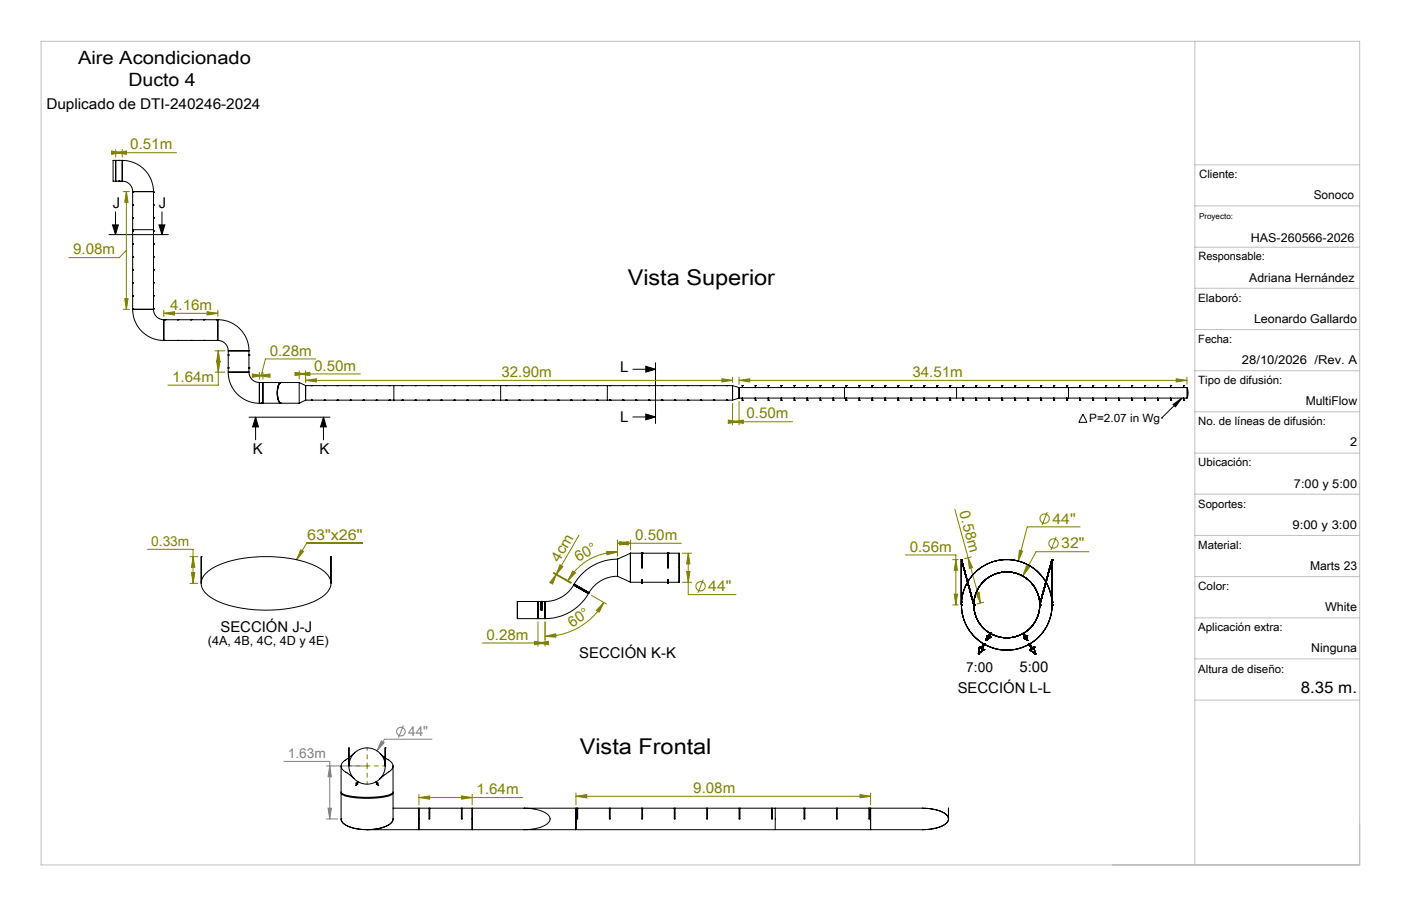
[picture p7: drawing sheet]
<svg xmlns="http://www.w3.org/2000/svg" width="432mm" height="279mm" viewBox="0 0 432 279" stroke-linecap="round" stroke-linejoin="round" font-family="sans-serif">
<g fill="none" stroke="#000" stroke-width=".31">
<path d="M33.6 72.4h18.3M34.7 69.4h1.8l-.9 3zM35.6 65.3v7.1M49 69.4h1.8l-.9 3zM49.9 65.3v7.1M195.1 113.9h6.9M199 113l3 .9-3 .9zM202 111.9v18.7M76.8 128.7h24.9M78.8 128.7l.9 3h-1.8zM78.8 128.7v6.9M99.7 128.7v6.9"/>
<path d="M99.7 128.7l.9 3h-1.8zM195.1 128.6h6.9M199 127.7l3 .9-3 .9zM333.8 127.7l1.2 2.5h-2.5zM358 128.9h.1M361.6 124.7l2.7-1.9-2 2.6zM364.3 122.8l-6.3 6.1"/>
</g>
<g fill="none" stroke="#808080" stroke-width=".31">
<path d="M87.5 234.8h14.1v17.8M100.6 236.2h11.5M101.6 236.2l.5 3.3h-1zM117.5 228.5l.9 .6-2.2 2.5zM124.3 223.7l-1.5 3.8M133.1 228h-14.6l-2.3 3.6M100.6 252.6h3.5M101.1 249.2h1l-.5 3.4z"/>
<circle cx="123.6" cy="225.6" r="1.32"/>
</g>
<g fill="none" stroke="#808000" stroke-width=".31">
<path d="M34.4 46.6l3.3 .5-3.3 .5zM35.7 47.1l3.2-.5v1zM35.7 46.1v2.4M35.7 47.1h18.7M37.7 46.1v2.4M38 59.1h1.9M38.9 59.1l.6 3.3h-1zM38.9 59.1v36.3M38.9 77.2l-2.1 2.2h-15.6M38 95.4h1.9M38.5 92.1h1l-.6 3.3zM50.5 96.6l3.3-.5v1.1z"/>
<path d="M50.5 95.6v2M50.5 96.6h16.6M63.8 96.1l3.3 .5-3.3 .6zM67.1 95.6v2M66.3 114.8h3M66.3 108.2h3M66.8 111.4h1l-.5 3.4zM67.3 108.2l.5 3.3h-1zM67.3 108.2v10.6h-15.5M77.8 115.3l3.2 .5-3.2 .5zM79.9 115.8l3.3-.5v1zM79.9 114.8v2.1"/>
<path d="M79.9 115.8h1.1M81 114.8v2.1M90.9 114.8l3.3 .5-3.3 .5zM92.2 115.3l3.3-.5v1zM92.2 114.3v2.6M92.2 115.3h18.9M94.2 117.3l3.3-.5v1zM94.2 114.3v3.6M94.2 117.3h131.6M97.3 110.7h-15.5l-1.3 5.1M222.5 116.8l3.3 .5-3.3 .5zM225.8 116.3v1.6"/>
<path d="M227.8 117.3l3.3-.5v1zM227.8 117.3h138M227.8 116.3v2.2M362.5 116.8l3.3 .5-3.3 .5zM365.8 116.3v2.2M224.5 129.5l3.3 .6-3.3 .5zM225.8 130.1l3.3-.6v1.1zM225.8 124.4v6.7M225.8 130.1h18.5M227.8 123.8v7.3M294.3 157.1l7.9 28.9M322.8 157.9l-1.7 4.1"/>
<path d="M45.4 169.4h14.1v10.5M58.5 179.9h2.5M58.5 171.7h2.5M59 176.6h1l-.5 3.3zM59.5 171.7l.5 3.2h-1zM92.7 169.5l.9 .6-2.2 2.5zM111.7 167.5h-17.1l-3.2 5.1M170.5 176.8l5.4 3.1M170.7 176.5l5.4 3.2-1.9-1.2M171.5 177l-1.2 3.1-.9-.5zM171.5 177l-.1 .3M172.6 174.2l.9 .5-2.1 2.6z"/>
<path d="M176.5 176.1l.9 .6-2.4 2.4zM178.4 165.1l-6.9 11.9M187 170l3.3 .3-3.2 .8zM190.3 167.5l3.3-.5v1.1zM190.3 170.3a17.4 17.4 0 0 0-15.3 8.8M190.3 166.5v4.9M190.3 167.5h19.7M191 167l3.3 .5-3.3 .6zM194.3 166.5v3.1M210.3 170.6h2.8M210.3 179.6h2.8M211.6 176.2h1.1l-.6 3.4z"/>
<path d="M212.1 170.6v12.8h14.7M212.1 170.6l.6 3.3h-1.1zM216.7 178.8l-1.6 4M279 171.1h15.6v15.4M293.6 172.6h1.7M294.6 172.6l.5 3.3h-1zM298.4 172l1.3 3-.9 .3zM299.3 171.7l-2 .6M314.2 169.7l1 .3-1.4 3zM316.4 174.5l.9 .5-2.1 2.7zM325.5 165.6l-1.6 4.1M332.9 162.5h-16.3l-2.8 10.5"/>
<path d="M335.6 170.1h-16.3l-4.1 7.6M148.6 198.3h19.4M164.7 197.8l3.3 .5-3.3 .5zM165.8 198.3l3.3-.5v1zM165.8 191.8v7.5M168 191.8v7.5M168 196.3l3.3-.8v1zM182.2 183.6l4.8 2.7M186.1 185.8l-1.4 3-.9-.6zM186.1 185.8a20.9 20.9 0 0 1-18.1 10.5M293.6 186.5h1.7M294.1 183.2h1l-.5 3.3z"/>
<path d="M300.8 182.9l1-.2 .4 3.3zM303.1 185.7l-2 .6M113.1 236.2h.1M129.1 245v3.2M129.1 246h32M129.1 246l3.3-.5v1zM142.2 245.5l3.3 .5-3.3 .5zM145.5 245v3.2M177.5 245.6l3.3-.6v1.1zM177.5 244.5v3.7M177.5 245.6h90.8M265 245l3.3 .6-3.3 .5z"/>
<path d="M268.3 244.5v3.7"/>
<circle cx="322" cy="159.9" r="1.43"/>
<circle cx="324.7" cy="167.6" r="1.43"/>
<circle cx="215.9" cy="180.8" r="1.43"/>
</g>
<path d="M113.1 236.2h-5.6M113.1 236.2v-5.6M113.1 236.3v5.5M113.2 236.2h5.6" fill="none" stroke="#808000" stroke-width=".31" stroke-dasharray="15.2 1.3 1.3 1.3" stroke-dashoffset="14.4"/>
<g fill="none" stroke="#c0c0c0" stroke-width=".31">
<path d="M12.7 12.7h406.4v254h-406.4zM368.3 12.7v254M368.3 50.8h50.8M368.3 63.5h50.8M368.3 76.2h50.8M368.3 88.9h50.8M368.3 101.6h50.8M368.3 114.3h50.8M368.3 127h50.8M368.3 139.7h50.8M368.3 152.4h50.8M368.3 165.1h50.8"/>
<path d="M368.3 177.8h50.8M368.3 190.5h50.8M368.3 203.2h50.8M368.3 215.9h50.8"/>
</g>
<g fill="#000">
<path d="M361.6 124.7l2.7-1.9-2 2.6z"/>
<path d="M49 69.4h1.8l-.9 3zM34.7 69.4h1.8l-.9 3zM99.7 128.7l.9 3h-1.8zM78.8 128.7l.9 3h-1.8z"/>
<path d="M199 113l3 .9-3 .9zM199 127.7l3 .9-3 .9z"/>
</g>
<g fill="#808000">
<path d="M92.7 169.5l.9 .6-2.2 2.5z"/>
<path d="M59 176.6h1l-.5 3.3zM59.5 171.7l.5 3.2h-1z"/>
<path d="M300.8 182.9l1-.2 .4 3.3zM298.4 172l1.3 3-.9 .3z"/>
<path d="M66.8 111.4h1l-.5 3.4zM67.3 108.2l.5 3.3h-1zM38.5 92.1h1l-.6 3.3zM38.9 59.1l.6 3.3h-1zM79.9 115.8l3.3-.5v1zM77.8 115.3l3.2 .5-3.2 .5zM177.5 245.6l3.3-.6v1.1zM265 245l3.3 .6-3.3 .5zM129.1 246l3.3-.5v1zM142.2 245.5l3.3 .5-3.3 .5zM316.4 174.5l-1.2 3.2 2.1-2.7zM314.2 169.7l-.4 3.3 1.4-3zM294.1 183.2h1l-.5 3.3zM294.6 172.6l.5 3.3h-1zM212.1 170.6l.6 3.3h-1.1zM211.6 176.2h1.1l-.6 3.4z"/>
<path d="M94.2 117.3l3.3-.5v1zM222.5 116.8l3.3 .5-3.3 .5zM227.8 117.3l3.3-.5v1zM362.5 116.8l3.3 .5-3.3 .5zM165.8 198.3l3.3-.5v1zM164.7 197.8l3.3 .5-3.3 .5zM190.3 167.5l3.3-.5v1.1zM191 167l3.3 .5-3.3 .6z"/>
<path d="M225.8 130.1l3.3-.6v1.1zM224.5 129.5l3.3 .6-3.3 .5zM92.2 115.3l3.3-.5v1zM90.9 114.8l3.3 .5-3.3 .5zM50.5 96.6l3.3-.5v1.1zM63.8 96.1l3.3 .5-3.3 .6zM35.7 47.1l3.2-.5v1zM34.4 46.6l3.3 .5-3.3 .5z"/>
<path d="M187 170l3.3 .3-3.2 .8zM176.5 176.1l.9 .6-2.4 2.4z"/>
<path d="M168 196.3l3.3-.8v1zM186.1 185.8l-1.4 3-.9-.6z"/>
<path d="M172.6 174.2l.9 .5-2.1 2.6zM171.5 177l-1.2 3.1-.9-.5z"/>
</g>
<path d="M101.6 236.2l.5 3.3h-1zM101.1 249.2h1l-.5 3.4zM117.5 228.5l-1.3 3.1 2.2-2.5z" fill="#808080"/>
<g fill="none" stroke="#000" stroke-width=".31">
<path d="M35.7 49.5v6.4M36.6 55.9h.1M36.6 49.5h.1M36.7 55.9h.1M36.7 49.5h.1M37.7 49.5l3.3 .6 1.8 .8 1.5 1.2 1.3 1.5 .9 1.7 .6 1.8 .2 2M37.7 55.9l1 .1 1.2 .7 .8 1.3 .2 1.1M37.7 49.5v6.4M37.7 49.5h-2.8v6.4h2.8M40.9 59.1h6.4M40.9 59.3h.1M40.9 59.2h.1"/>
<path d="M40.9 59.1v36.3M47.3 59.3h.1M47.3 59.2h.1M47.3 59.1v36.3M40.9 67.3h.1M40.9 67.2h.1M40.9 71.3h.1M40.9 71.2h.1M40.9 75.3h.1M40.9 75.2h.1M40.9 79.3h.1M40.9 79.2h.1"/>
<path d="M40.9 63.3h.1M40.9 63.2h.1M40.9 70.8h6.4M47.3 71.3h.1M47.3 71.2h.1M47.3 75.3h.1M47.3 75.2h.1M47.3 79.3h.1M47.3 79.2h.1M47.3 63.3h.1M47.3 63.2h.1M47.3 67.3h.1"/>
<path d="M47.3 67.2h.1M40.9 95.4l.2 1.9 .6 1.9 1.2 2 .9 1.1 3 2 1.6 .5 2.1 .2M40.9 95.4h6.4M40.9 91.3h.1M40.9 91.2h.1M40.9 95.3h.1M40.9 95.2h.1M40.9 83.3h.1M40.9 83.2h.1M40.9 87.3h.1M40.9 87.2h.1M47.3 95.4l.2 1.1 .5 .9 1 .8 1.5 .4"/>
<path d="M47.3 83.3h.1M47.3 83.2h.1M47.3 95.3h.1M47.3 95.2h.1M47.3 87.3h.1M47.3 87.2h.1M47.3 91.3h.1M47.3 91.2h.1M50.5 98.6v6.4M50.5 98.6h16.6M50.8 98.6h.1M50.9 98.6h.1"/>
<path d="M54.8 98.6h.1M54.9 98.6h.1M58.8 98.6h.1M58.9 98.6h.1M62.8 98.6h.1M62.9 98.6h.1M66.8 98.6h.1M66.9 98.6h.1M67.1 98.6l1.8 .1 2.1 .7 2.1 1.2 1.1 1.1 1.3 1.7 .7 1.6 .5 3.2M67.1 98.6v6.4M50.5 105h16.6M50.8 105h.1"/>
<path d="M50.9 105h.1M54.8 105h.1M54.9 105h.1M58.8 105h.1M58.9 105h.1M62.8 105h.1M62.9 105h.1M66.8 105h.1M66.9 105h.1M67.1 105l1.6 .4 .9 .7 .6 1 .1 1.1M70.3 114.8l.2 1.7 .5 1.9 1.9 2.9 1.1 1 2 1.2 2.2 .7 1.7 .2M70.3 108.2h6.4"/>
<path d="M70.3 114.8h6.4M70.3 109.5h.1M70.3 109.4h.1M70.3 113.5h.1M70.3 113.4h.1M70.3 108.2v6.6M76.7 114.8l.3 1.2 .7 1.1 1 .6 1.2 .3M76.7 109.5h.1M76.7 109.4h.1M76.7 113.5h.1M76.7 113.4h.1M76.7 108.2v6.6"/>
<path d="M79.9 118v6.4M79.9 118h1.1M80.4 118h.1M80.5 118h.1M81 118h5.6M81 118v6.4M86.6 118l-.8 .7-.4 1.9 .3 2.7 .5 .9 .4 .2M86.6 118h.1M86.6 118h5.6M86.6 118l-.7 .7-.4 1.9 .3 2.7 .3 .7 .5 .4M92.2 118l2 .9M92.2 118v6.4"/>
<path d="M94.2 118.9v4.5M94.2 118.9h131.6M96 118.9h.1M99.9 118.9h.1M100 118.9h.1M103.9 118.9h.1M104 118.9h.1M107.9 118.9h.1M108.1 118.9h.1M111.9 118.9h.1M112 118.9h.1M116 118.9h.1"/>
<path d="M119.9 118.9h.1M120.1 118.9h.1M121.4 118.9v4.5M123.9 118.9h.1M124 118.9h.1M128 118.9h.1M128.1 118.9h.1M131.9 118.9h.1M132 118.9h.1M135.9 118.9h.1M136 118.9h.1M139.9 118.9h.1"/>
<path d="M140.1 118.9h.1M143.9 118.9h.1M144 118.9h.1M148 118.9h.1M151.9 118.9h.1M152 118.9h.1M154.3 118.9v4.5M155.9 118.9h.1M156 118.9h.1M159.9 118.9h.1M160.1 118.9h.1M163.9 118.9h.1"/>
<path d="M164 118.9h.1M168 118.9h.1M171.9 118.9h.1M172 118.9h.1M175.9 118.9h.1M176 118.9h.1M180 118.9h.1M180.1 118.9h.1M183.9 118.9h.1M184 118.9h.1M187.2 118.9v4.5M187.9 118.9h.1"/>
<path d="M188 118.9h.1M191.9 118.9h.1M192.1 118.9h.1M195.9 118.9h.1M196 118.9h.1M200 118.9h.1M200.1 118.9h.1M203.9 118.9h.1M204 118.9h.1M207.9 118.9h.1M208 118.9h.1M211.9 118.9h.1"/>
<path d="M212.1 118.9h.1M215.9 118.9h.1M216 118.9h.1M220 118.9h.1M223.9 118.9h.1M224 118.9h.1M225.8 118.9v4.5M225.8 118.9l2 .6M227.8 119.5v3.3M227.8 119.5h138M228.7 118.9h.1M228.7 118.9v.6"/>
<path d="M228.8 118.9h.1M228.8 118.9v.6M232.8 118.9h.1M232.8 118.9v.6M236.7 118.9h.1M236.7 118.9h.2M236.7 118.9v.6M236.9 118.9h.1M236.9 118.9v.6M240.7 118.9h.1M240.7 118.9v.6M240.8 118.9h.1"/>
<path d="M240.8 118.9v.6M244.8 118.9h.1M244.8 118.9v.6M244.9 118.9h.1M244.9 118.9v.6M248.7 118.9h.1M248.7 118.9v.6M248.8 118.9h.1M248.8 118.9v.6M252.8 118.9h.1M252.8 118.9v.6M256.8 118.9h.1"/>
<path d="M256.8 118.9v.6M256.9 118.9h.1M256.9 118.9v.6M260.3 119.5v3.3M260.7 118.9h.1M260.7 118.9v.6M260.8 118.9h.1M260.8 118.9v.6M264.8 118.9h.1M264.8 118.9v.6M264.9 118.9h.1M264.9 118.9v.6"/>
<path d="M268.7 118.9h.1M268.7 118.9h.2M268.7 118.9v.6M268.9 118.9h.1M268.9 118.9v.6M272.7 118.9h.1M272.7 118.9v.6M272.8 118.9h.1M272.8 118.9v.6M276.8 118.9h.1M276.8 118.9v.6M276.9 118.9h.1"/>
<path d="M276.9 118.9v.6M280.7 118.9h.1M280.7 118.9v.6M280.8 118.9h.1M280.8 118.9v.6M284.8 118.9h.1M284.8 118.9v.6M284.9 118.9h.1M284.9 118.9v.6M288.7 118.9h.1M288.7 118.9h.2M288.7 118.9v.6"/>
<path d="M288.9 118.9h.1M288.9 118.9v.6M292.7 118.9h.1M292.7 118.9v.6M292.8 118.9h.1M292.8 118.9v.6M294.8 119.5v3.3M296.8 118.9h.1M296.8 118.9v.6M296.9 118.9h.1M296.9 118.9v.6M300.7 118.9h.1"/>
<path d="M300.7 118.9v.6M300.8 118.9h.1M300.8 118.9v.6M304.8 118.9h.1M304.8 118.9v.6M308.8 118.9h.1M308.8 118.9v.6M308.9 118.9h.1M308.9 118.9v.6M312.7 118.9h.1M312.7 118.9v.6M312.8 118.9h.1"/>
<path d="M312.8 118.9v.6M316.8 118.9h.1M316.8 118.9v.6M316.9 118.9h.1M316.9 118.9v.6M320.7 118.9h.1M320.7 118.9h.2M320.7 118.9v.6M320.9 118.9h.1M320.9 118.9v.6M324.7 118.9h.1M324.7 118.9v.6"/>
<path d="M324.8 118.9h.1M324.8 118.9v.6M328.8 118.9h.1M328.8 118.9v.6M328.9 118.9h.1M328.9 118.9v.6M329.3 119.5v3.3M332.7 118.9h.1M332.7 118.9v.6M332.8 118.9h.1M332.8 118.9v.6M336.8 118.9h.1"/>
<path d="M336.8 118.9v.6M336.9 118.9h.1M336.9 118.9v.6M340.7 118.9h.1M340.7 118.9h.2M340.7 118.9v.6M340.9 118.9h.1M340.9 118.9v.6M344.7 118.9h.1M344.7 118.9v.6M344.8 118.9h.1M344.8 118.9v.6"/>
<path d="M348.8 118.9h.1M348.8 118.9v.6M348.9 118.9h.1M348.9 118.9v.6M352.7 118.9h.1M352.7 118.9v.6M352.8 118.9h.1M352.8 118.9v.6M356.8 118.9h.1M356.8 118.9v.6M360.8 118.9h.1M360.8 118.9v.6"/>
<path d="M360.9 118.9h.1M360.9 118.9v.6M364.7 118.9h.1M364.7 118.9v.6M364.8 118.9h.1M364.8 118.9v.6M365.8 119.5l.3 1.1v1.5l-.3 .7M365.8 119.5v3.3M79.9 124.4h1.1M80.4 124.4h.1M80.5 124.4h.1M81 124.4h5.6"/>
<path d="M86.6 124.4h.1M86.6 124.4h5.6M94.2 123.4l-2 1M94.2 123.4h131.6M96 123.4h.1M99.9 123.4h.1M100 123.4h.1M103.9 123.4h.1M104 123.4h.1M107.9 123.4h.1M108.1 123.4h.1M111.9 123.4h.1"/>
<path d="M112 123.4h.1M116 123.4h.1M119.9 123.4h.1M120.1 123.4h.1M123.9 123.4h.1M124 123.4h.1M128 123.4h.1M128.1 123.4h.1M131.9 123.4h.1M132 123.4h.1M135.9 123.4h.1M136 123.4h.1"/>
<path d="M139.9 123.4h.1M140.1 123.4h.1M143.9 123.4h.1M144 123.4h.1M148 123.4h.1M151.9 123.4h.1M152 123.4h.1M155.9 123.4h.1M156 123.4h.1M159.9 123.4h.1M160.1 123.4h.1M163.9 123.4h.1"/>
<path d="M164 123.4h.1M168 123.4h.1M171.9 123.4h.1M172 123.4h.1M175.9 123.4h.1M176 123.4h.1M180 123.4h.1M180.1 123.4h.1M183.9 123.4h.1M184 123.4h.1M187.9 123.4h.1M188 123.4h.1"/>
<path d="M191.9 123.4h.1M192.1 123.4h.1M195.9 123.4h.1M196 123.4h.1M200 123.4h.1M200.1 123.4h.1M203.9 123.4h.1M204 123.4h.1M207.9 123.4h.1M208 123.4h.1M211.9 123.4h.1M212.1 123.4h.1"/>
<path d="M215.9 123.4h.1M216 123.4h.1M220 123.4h.1M223.9 123.4h.1M224 123.4h.1M227.8 122.8l-2 .6M227.8 122.8h138M228.7 123.4h.1M228.7 122.8v.6M228.8 123.4h.1M228.8 122.8v.6M232.8 123.4h.1"/>
<path d="M232.8 122.8v.6M236.7 123.4h.1M236.7 123.4h.2M236.7 122.8v.6M236.9 123.4h.1M236.9 122.8v.6M240.7 123.4h.1M240.7 122.8v.6M240.8 123.4h.1M240.8 122.8v.6M244.8 123.4h.1M244.8 122.8v.6"/>
<path d="M244.9 123.4h.1M244.9 122.8v.6M248.7 123.4h.1M248.7 122.8v.6M248.8 123.4h.1M248.8 122.8v.6M252.8 123.4h.1M252.8 122.8v.6M256.8 123.4h.1M256.8 122.8v.6M256.9 123.4h.1M256.9 122.8v.6"/>
<path d="M260.7 123.4h.1M260.7 122.8v.6M260.8 123.4h.1M260.8 122.8v.6M264.8 123.4h.1M264.8 122.8v.6M264.9 123.4h.1M264.9 122.8v.6M268.7 123.4h.1M268.7 123.4h.2M268.7 122.8v.6M268.9 123.4h.1"/>
<path d="M268.9 122.8v.6M272.7 123.4h.1M272.7 122.8v.6M272.8 123.4h.1M272.8 122.8v.6M276.8 123.4h.1M276.8 122.8v.6M276.9 123.4h.1M276.9 122.8v.6M280.7 123.4h.1M280.7 122.8v.6M280.8 123.4h.1"/>
<path d="M280.8 122.8v.6M284.8 123.4h.1M284.8 122.8v.6M284.9 123.4h.1M284.9 122.8v.6M288.7 123.4h.1M288.7 123.4h.2M288.7 122.8v.6M288.9 123.4h.1M288.9 122.8v.6M292.7 123.4h.1M292.7 122.8v.6"/>
<path d="M292.8 123.4h.1M292.8 122.8v.6M296.8 123.4h.1M296.8 122.8v.6M296.9 123.4h.1M296.9 122.8v.6M300.7 123.4h.1M300.7 122.8v.6M300.8 123.4h.1M300.8 122.8v.6M304.8 123.4h.1M304.8 122.8v.6"/>
<path d="M308.8 123.4h.1M308.8 122.8v.6M308.9 123.4h.1M308.9 122.8v.6M312.7 123.4h.1M312.7 122.8v.6M312.8 123.4h.1M312.8 122.8v.6M316.8 123.4h.1M316.8 122.8v.6M316.9 123.4h.1M316.9 122.8v.6"/>
<path d="M320.7 123.4h.1M320.7 123.4h.2M320.7 122.8v.6M320.9 123.4h.1M320.9 122.8v.6M324.7 123.4h.1M324.7 122.8v.6M324.8 123.4h.1M324.8 122.8v.6M328.8 123.4h.1M328.8 122.8v.6M328.9 123.4h.1"/>
<path d="M328.9 122.8v.6M332.7 123.4h.1M332.7 122.8v.6M332.8 123.4h.1M332.8 122.8v.6M336.8 123.4h.1M336.8 122.8v.6M336.9 123.4h.1M336.9 122.8v.6M340.7 123.4h.1M340.7 123.4h.2M340.7 122.8v.6"/>
<path d="M340.9 123.4h.1M340.9 122.8v.6M344.7 123.4h.1M344.7 122.8v.6M344.8 123.4h.1M344.8 122.8v.6M348.8 123.4h.1M348.8 122.8v.6M348.9 123.4h.1M348.9 122.8v.6M352.7 123.4h.1M352.7 122.8v.6"/>
<path d="M352.8 123.4h.1M352.8 122.8v.6M356.8 123.4h.1M356.8 122.8v.6M360.8 123.4h.1M360.8 122.8v.6M360.9 123.4h.1M360.9 122.8v.6M364.7 123.4h.1M364.7 122.8v.6M364.8 123.4h.1M364.8 122.8v.6"/>
<path d="M62 171.7h.1M62 171.7v8.2M63.7 176.5a26.5 26.5 0 0 1 15.7-4.8l7.3 .2 6.2 1.1a14.3 14.3 0 0 1 8.6 5 4.3 4.3 0 0 1-1.9 5.8 30 30 0 0 1-16.6 4.3l-5.1-.1-5-.7a16.3 16.3 0 0 1-10.2-5.3 4 4 0 0 1 1-5.5zM102 171.7h.1M102 171.7v8.2M190.3 172.4v5.3zM194.3 170.6v9zM197.8 175.1v-.3h.2v.3M197.8 178.9v.1M197.8 178.9v1h.2v-1M197.8 170.6v4.5M197.8 179h.2"/>
<path d="M197.8 178.9h.2M197.8 175.1h.2M197.8 179.4h.2M197.8 179.2h.2M197.8 170.6h.1M198 178.9v.1M198 170.6v4.5M198 170.6h.1M205.8 175.1v-.3h.2v.3M205.8 178.9v.1M205.8 179h.2M205.8 178.9h.2"/>
<path d="M205.8 175.1h.2M205.8 170.6v4.5M205.8 178.9v1h.2v-1M205.8 179.4h.2M205.8 179.2h.2M205.8 170.6h.1M206 178.9v.1M206 170.6v4.5M206 170.6h.1M209.3 170.6h-15l-1.7 .8a10.7 10.7 0 0 1-5.2 1.3l-3.4 1.1-2.9 1.7-2.5 2.3-3.2 4.5-1.8 1.5-1.3 .8-3.3 .9h-9.5M209.3 179.6h-15l-1.4-.7a6.6 6.6 0 0 0-7.1-.1l-1.8 1.1-1.3 1.3-2.4 3.4-1.5 1.8-1.7 1.5-2.2 1.3-2.7 1-2.7 .5-10 .1M209.3 170.6v9z"/>
<path d="M296.3 172.6h.1M296.3 172.6v13.9M296.3 172.6l3.8 13.9M324.2 172.6l.1 13.9M324.2 172.6h.1M324.3 172.6l-3.8 13.9M159.5 185.5v5.3zM165.8 185.5v5.3zM166.8 188.1h.2M166.8 185.5v2.6M166.8 185.5h.1M167 185.5v2.6"/>
<path d="M167 185.5h.1M168 185.5v5.3zM176.8 180.4l4.6 2.7zM177 180.2l4.5 2.6zM296.3 185.7v.8M296.3 186.5h.1M296.3 185.7h.1M300.1 186.4v.1M300.1 186.4h.1M300.1 186.5h.1M301.9 199.6l-.3 2M301.9 199.6l.5 .3"/>
<path d="M301.9 199.6h.1M302.4 199.9h.1M303.2 198.6l.2 .1M303.2 198.6l-.8 1.3M303.2 198.6h.1M303.4 198.7l-.7 1.4M303.4 198.7h.1M304 197.5h.1M304.2 196l-.2 1.5M304.2 196l.4 .3M304.2 196h.1M304.6 196.3h.1"/>
<path d="M304.7 196.4l.5 .2M304.7 196.4h.1M305.1 195.3l.2 .1M305.1 195.3l-.5 1M305.1 195.3h.1M305.2 196.6l-1.2 .9M305.2 196.6h.1M305.3 195.4l-.6 1M305.3 195.4h.1M315.3 195.4l.5 1M315.3 195.4h.1M315.5 195.3l-.2 .1"/>
<path d="M315.5 195.3l.5 1M315.5 196.6l1.2 .9M315.5 195.3h.1M315.5 196.6h.1M315.8 196.4l-.3 .2M315.8 196.4h.1M316 196.3h.1M316.4 196l-.4 .3M316.4 196l.3 1.5M316.4 196h.1M316.7 197.5h.1M317.1 198.7l.8 1.4"/>
<path d="M317.1 198.7h.1M317.4 198.6l-.3 .1M317.4 198.6l.8 1.3M317.4 198.6h.1M318.2 199.9h.1M318.7 199.6l-.5 .3M318.7 199.6l.3 2M318.7 199.6h.1M320.5 186.4v.1M320.5 186.5h.1M320.5 186.4h.1M324.2 185.7l.1 .8"/>
<path d="M324.2 185.7h.1M324.3 186.5h.1M301.6 201.6h.1M302.7 200.1l.5 .2M302.7 200.1h.1M303.2 200.3l-1.6 1.3M303.2 200.3h.1M317.4 200.3l1.6 1.3M317.4 200.3h.1M317.9 200.1l-.5 .2M317.9 200.1h.1M319 201.6h.1"/>
<path d="M105.1 236.2v6.6a1.76 1.76 0 0 0 .2 1.8l.9 .5 1.9 .4 4 .4 5-.2 2.4-.4 1.3-.5a1.28 1.28 0 0 0 .3-1.6v-7M107.5 230.6h.1M107.6 230.6l-.1 5.6M109.4 232.1l-3.5 2.7-.8 1.2 .5 1.3 3.5 2.8M117.2 232.4l3.2 2.4 .6 .7 .1 .7M118.7 230.6h.1M118.7 230.6v5.6M121.1 236.2l-.1 .7-.6 .8-3.5 2.6M105.1 244.5v8.2l.3 .8 1.2 1 1.5 .6 1.8 .5 3 .3 4.6-.6 2-.7 1.3-1 .3-1v-8.1M105.2 244.4l.2 .6 1.6 .6 5.1 .6 6.1-.3 2-.5 .6-.3 .3-.6M110.3 241.1l-.3 .5-.3-.2-.1 .9 .7-.5-.2-.1 .3-.6M113.1 255.9h16"/>
<path d="M116 241.1l.3 .5 .2-.2 .1 .9-.6-.5 .2-.1-.3-.6M121.1 244.4v.1M121.1 249.2h8M129.1 252.6v3.3M129.1 249.2v3.4M129.1 255.9h16.4M129.1 249.2h16.4M132.2 249.2v3.4h.3v-3.4M142.2 249.2v3.4h.3v-3.4M145.5 255.9h16M145.5 249.2h16M145.5 249.2v6.7"/>
<path d="M161.5 255.9h16M161.5 249.2h16M161.5 249.2l2.3 .2 3.1 .7 2.1 1.3 .5 1.1-.5 1.3-2.1 1.2-2.1 .6-3.3 .3M177.5 252.6v3.3M177.5 249.2v3.4M177.5 255.9h90.8M177.5 249.2h90.8M177.8 249.2v3.4h.2v-3.4M187.8 249.2v3.4h.3v-3.4M197.8 249.2v3.4h.2v-3.4M207.8 249.2v3.4h.3v-3.4M217.8 249.2v3.4h.3v-3.4"/>
<path d="M227.8 249.2v3.4h.3v-3.4M237.8 249.2v3.4h.3v-3.4M238.9 249.2v6.7M247.8 249.2v3.4h.3v-3.4M257.8 249.2v3.4h.3v-3.4M267.8 249.2v3.4h.3v-3.4M268.3 249.2l18.3 .2 2.4 .5 1.7 .6 1.1 .9 .5 1.2M268.3 249.2v6.7M292.3 249.2h.1M292.3 249.2v3.4M292.3 252.6l-.5 1.2-1.1 .8-2 .7-2.1 .4-18.3 .2"/>
<circle cx="310.3" cy="186.5" r="10.2"/>
<circle cx="310.3" cy="186.5" r="14"/>
<circle cx="113.1" cy="236.2" r="5.6"/>
</g>
<g font-size="6.7">
<text x="193.5" y="88">Vista Superior</text>
<text x="178.7" y="232.6">Vista Frontal</text>
</g>
<g font-size="5.6">
<text x="24" y="19.9">Aire Acondicionado</text>
<text x="39.6" y="26.5">Ducto 4</text>
</g>
<text font-size="4.9" x="400.9" y="213.7">8.35 m.</text>
<g font-size="4.6">
<text x="14.3" y="33.5">Duplicado de DTI-240246-2024</text>
<text x="34.7" y="64.2">J</text>
<text x="49" y="64.1">J</text>
<text x="191.1" y="114.8">L</text>
<text x="191.1" y="130.2">L</text>
<text x="77.9" y="140.1">K</text>
<text x="98.4" y="140">K</text>
<text x="67.9" y="194.8">SECCIÓN J-J</text>
<text x="178.5" y="202.9">SECCIÓN K-K</text>
<text x="314.2" y="207.3">5:00</text>
<text x="295.2" y="213.8">SECCIÓN L-L</text>
</g>
<g font-size="4.6" fill="#808000">
<text x="40.2" y="46">0.51m</text>
<text x="22.5" y="78.4">9.08m</text>
<text x="52.5" y="95.6">4.16m</text>
<text x="83.1" y="109.7">0.28m</text>
<text x="53.1" y="117.7">1.64m</text>
<text x="96.8" y="114.3">0.50m</text>
<text x="154.5" y="116.2">32.90m</text>
<text x="281.2" y="116.2">34.51m</text>
<text x="230.1" y="129">0.50m</text>
<text x="295.6" y="158" transform="rotate(75 295.6 158)">0.58m</text>
<text x="324.4" y="161.5">44&quot;</text>
<text x="94.6" y="166.6">63&quot;x26&quot;</text>
<text x="195.8" y="166.5">0.50m</text>
<text x="172.4" y="173.5" transform="rotate(-60 172.4 173.5)">4cm</text>
<text x="178.2" y="173.3" transform="rotate(-29 178.2 173.3)">60°</text>
<text x="280.4" y="170.1">0.56m</text>
<text x="327.1" y="169.1">32&quot;</text>
<text x="218.3" y="182.3">44&quot;</text>
<text x="149.9" y="197.3">0.28m</text>
<text x="176.4" y="193.7" transform="rotate(-34 176.4 193.7)">60°</text>
<text x="146.9" y="244.9">1.64m</text>
<text x="213.7" y="244.5">9.08m</text>
</g>
<text font-size="4.2" fill="#808000" x="46.6" y="168.4">0.33m</text>
<text font-size="4.2" x="297.8" y="207.3">7:00</text>
<g font-size="4.2" fill="#808080">
<text x="125.8" y="227">44&quot;</text>
<text x="88.7" y="233.8">1.63m</text>
</g>
<text font-size="3.9" x="64.1" y="198.9">(4A, 4B, 4C, 4D y 4E)</text>
<g font-size="3.8">
<text x="404.9" y="61.3">Sonoco</text>
<text x="385.5" y="74.6">HAS-260566-2026</text>
<text x="385" y="87.1">Adriana Hernández</text>
<text x="386.5" y="99.6">Leonardo Gallardo</text>
<text x="382.8" y="112.1">28/10/2026 /Rev. A</text>
<text x="402.4" y="125">MultiFlow</text>
<text x="416.1" y="137.7">2</text>
<text x="398.8" y="150.4">7:00 y 5:00</text>
<text x="398.4" y="163.1">9:00 y 3:00</text>
<text x="403.8" y="175.8">Marts 23</text>
<text x="408.4" y="188.5">White</text>
<text x="404.1" y="201">Ninguna</text>
</g>
<g font-size="3.5">
<text x="369.6" y="54.8">Cliente:</text>
<text x="369.4" y="80">Responsable:</text>
<text x="369.3" y="93">Elaboró:</text>
<text x="369.3" y="105.7">Fecha:</text>
<text x="369.3" y="118.4">Tipo de difusión:</text>
<text x="335.7" y="130.2">P=2.07 in Wg</text>
<text x="369.3" y="131.1">No. de líneas de difusión:</text>
<text x="369.3" y="143.8">Ubicación:</text>
<text x="369.3" y="156.5">Soportes:</text>
<text x="369.3" y="169.2">Material:</text>
<text x="369.3" y="181.9">Color:</text>
<text x="369.3" y="194.6">Aplicación extra:</text>
<text x="369.3" y="207.7">Altura de diseño:</text>
</g>
<text font-size="2.5" x="369.5" y="67.4">Proyecto:</text>
</svg>
